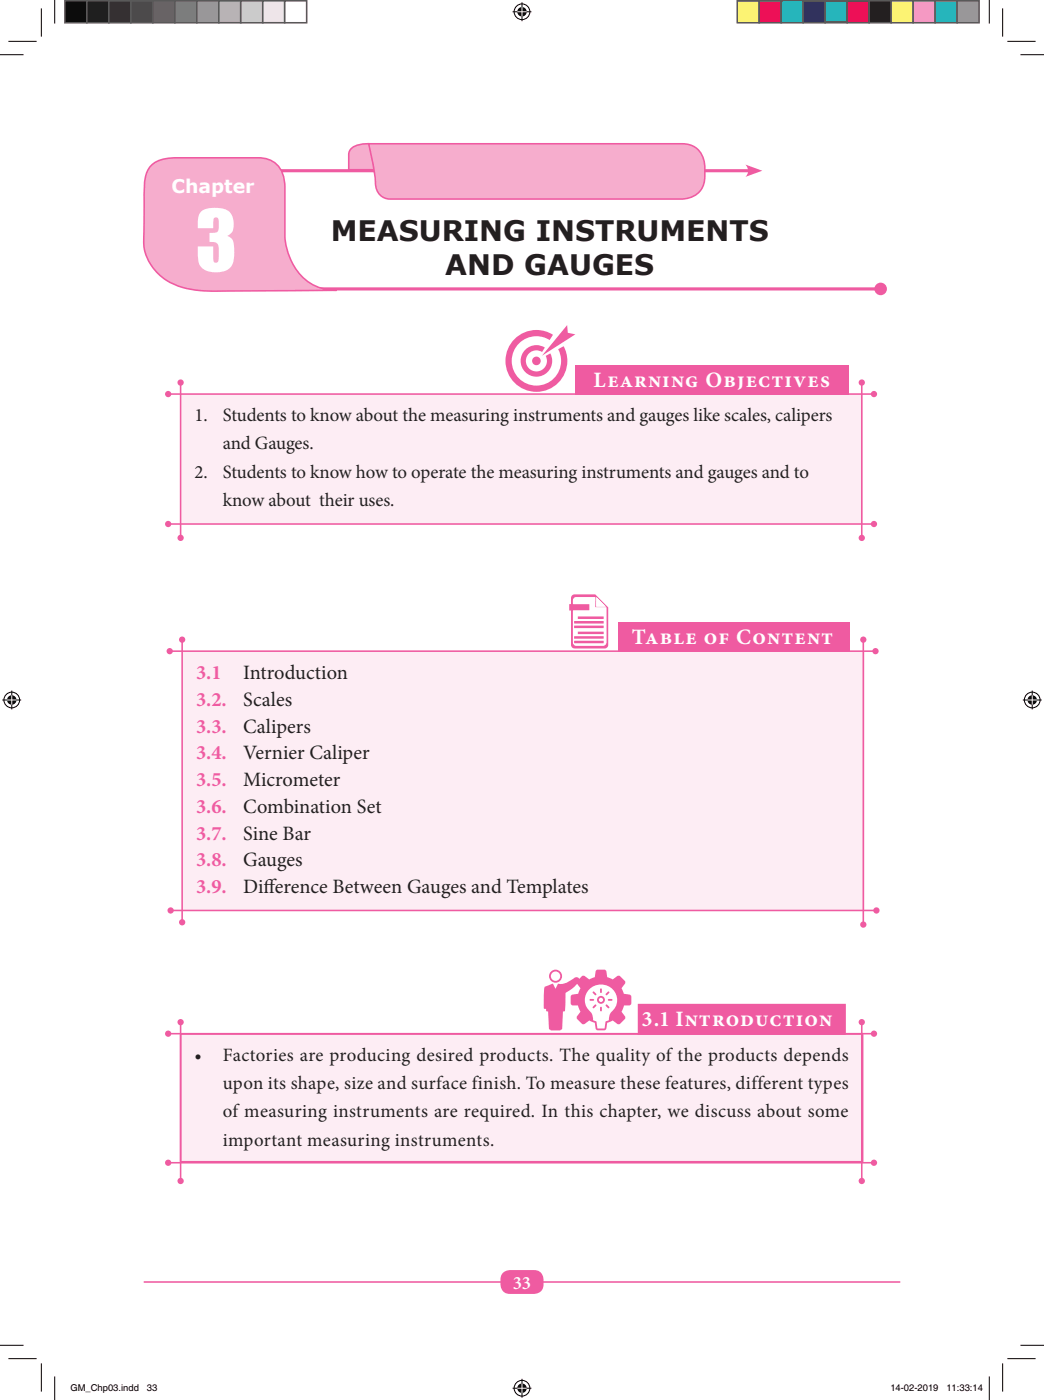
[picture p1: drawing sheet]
<svg xmlns="http://www.w3.org/2000/svg" width="235mm" height="315mm" viewBox="0 0 235 315" stroke-linecap="round" stroke-linejoin="round" font-family="sans-serif">
<path d="M32.3 288.1h170" fill="none" stroke="#ef5ba1" stroke-width=".35"/>
<path d="M112.9 286.2a2.32 2.32 0 0 1 1.7-.8h5.4a2.47 2.47 0 0 1 2.1 3.2 2.04 2.04 0 0 1-2.1 2.2h-5.4a2.47 2.47 0 0 1-2.1-3.3l.1-.8z" fill="#ef5ba1"/>
<path d="M40.6 232.3h153.2v28.7h-153.2z" fill="#fdedf4" stroke="#ef5ba1" stroke-width=".35"/>
<path d="M37.8 232.3h158.6" fill="none" stroke="#ef5ba1" stroke-width=".35"/>
<g fill="#ef5ba1">
<circle cx="37.8" cy="232.3" r=".71"/>
<circle cx="196.4" cy="232.3" r=".71"/>
</g>
<path d="M37.8 261.3h158.6" fill="none" stroke="#ef5ba1" stroke-width=".35"/>
<g fill="#ef5ba1">
<circle cx="37.8" cy="261.3" r=".71"/>
<circle cx="196.4" cy="261.3" r=".71"/>
</g>
<path d="M40.6 229.7v35.7" fill="none" stroke="#ef5ba1" stroke-width=".35"/>
<g fill="#ef5ba1">
<circle cx="40.6" cy="229.7" r=".71"/>
<circle cx="40.6" cy="265.4" r=".71"/>
</g>
<path d="M193.6 229.7v35.7" fill="none" stroke="#ef5ba1" stroke-width=".35"/>
<g fill="#ef5ba1">
<circle cx="193.6" cy="229.7" r=".71"/>
<circle cx="193.6" cy="265.4" r=".71"/>
</g>
<path d="M143.5 225.7h46.4v6.6h-46.4z" fill="#ef5ba1" stroke="#ef5ba1" stroke-width=".35"/>
<path d="M130.7 219.4l.7-.1 1 .8 1.3-.5 .1-1.3 .3-.3 1.7-.1 .5 .4 .1 1.3 1.3 .5 1-.8 .4-.1 1.3 1.2 .1 .5-.9 1.2 .6 1.2 1.2 .2 .4 .2 .1 1.7-.3 .5h-1.4l-.6 1.4 .8 1 .1 .5-1.2 1.2-.6 .1-1-.8-1.3 .5-.1 1.3-.3 .3-1.7 .1-.4-.2-.3-1.5-1.2-.5-1 .8-.5 .1-1.2-1.2-.1-.5 .8-1.2-.5-1.4h-1.2l-.4-.2-.1-1.7 .5-.5 1.2-.2 .5-1.2-.7-1-.1-.5z" fill="#ef5ba1"/>
<path d="M132.4 222.3a3.6 3.6 0 0 1 5.2-.1 3.6 3.6 0 0 1-.3 5.2l-.3 .7-.2 1.2-.8 .3-.2 1.5h-1.5l-.3-1.6-.7-.2a2.97 2.97 0 0 0-1.3-2.7 3.4 3.4 0 0 1 .4-4.3z" fill="#fff"/>
<g fill="#ef5ba1">
<path d="M131.1 219.6l1.4 .9 1.5-.6 .3-1.6h1.5l.4 1.6 1.5 .6 1.3-.9 1.1 1.1-.9 1.4 .7 1.5 1.5 .4v1.4l-1.3 .1-.3 .2-.6 1.7 .9 1.3-1.1 1.1-1.2-.9-.6 .2 .3-1.1a4 4 0 0 0 .8-5.5 4 4 0 0 0-5.4-1 4 4 0 0 0-1.2 5.4l.9 1.1 .2 1.1-.5-.2-1.3 .9-1-1.2 .9-1.2-.7-1.7-.2-.2h-1.3l-.1-1.5 1.7-.5 .6-1.5-.9-1.3z"/>
<path d="M134.1 224.7a.9 .9 0 0 1 1.8 0 .9 .9 0 0 1-1.8 0zM134.6 224.7a.48 .48 0 0 0 .9 0 .48 .48 0 0 0-.9 0z"/>
<circle cx="124.8" cy="219.3" r="1.47"/>
</g>
<circle cx="124.8" cy="219.3" r="1.06" fill="#fff"/>
<g fill="#ef5ba1">
<path d="M122.4 221.7l1.8-.7 .6 1.2 .6-1.1a4.3 4.3 0 0 0 3.7-1.4 .71 .71 0 0 1 1 .2 .71 .71 0 0 1-.3 1l-1.2 1.3-1.5 .9-.1 4-.5 .2-.2 3.9-.5 .3h-2l-.5-.3-.1-3.9-.4-.1-.1-.5-.5-.2v-3.4z"/>
<path d="M122.7 222l1.3-.5 .6 1.2v4.2h-1.5v-.6h-.5z"/>
<path d="M123.6 227.3h1v3.8h-.5l-.4-.2z"/>
<path d="M125 227.3h1.1l-.2 3.6-.3 .2h-.6z"/>
<path d="M125.6 221.5a6.7 6.7 0 0 0 3.9-1.5l.2 .1a2.94 2.94 0 0 1-1.6 1.9l-1.4 .9-.1 4h-1.6v-4.2z"/>
<path d="M134.9 222.1l.3 .2v.6l-.2 .2-.2-.2z"/>
<path d="M132.5 224.5h.8l.2 .2-.2 .2h-.6z"/>
<path d="M133.2 222.8h.3l.4 .5v.3h-.2l-.5-.5z"/>
<path d="M136.6 224.5h.8l.2 .2-.2 .2h-.6z"/>
<path d="M136.6 222.8h.3v.3l-.7 .5-.1-.3z"/>
<path d="M134.9 226.3l.3 .1v.7l-.2 .2-.2-.2z"/>
<path d="M133.7 225.8h.2v.3l-.6 .4-.1-.3z"/>
<path d="M136.1 225.8h.3l.5 .4v.3h-.3l-.5-.4z"/>
</g>
<path d="M168.8 38.4h-107.8v26.5h136.9" fill="none" stroke="#ef5ba1" stroke-width=".71" stroke-linecap="butt"/>
<g fill="#ef5ba1">
<path d="M167.5 37l3.8 1.4-3.8 1.3a1.94 1.94 0 0 0 0-2.7z"/>
<circle cx="197.9" cy="64.9" r="1.41"/>
</g>
<path d="M40.6 88.6h153.2v29h-153.2z" fill="#fdedf4"/>
<path d="M37.8 88.5h158.6" fill="none" stroke="#ef5ba1" stroke-width=".35"/>
<g fill="#ef5ba1">
<circle cx="37.8" cy="88.5" r=".71"/>
<circle cx="196.4" cy="88.5" r=".71"/>
</g>
<path d="M37.8 117.7h158.6" fill="none" stroke="#ef5ba1" stroke-width=".35"/>
<g fill="#ef5ba1">
<circle cx="37.8" cy="117.7" r=".71"/>
<circle cx="196.4" cy="117.7" r=".71"/>
</g>
<path d="M40.6 86v34.9" fill="none" stroke="#ef5ba1" stroke-width=".35"/>
<g fill="#ef5ba1">
<circle cx="40.6" cy="86" r=".71"/>
<circle cx="40.6" cy="120.9" r=".71"/>
</g>
<path d="M193.6 86v34.9" fill="none" stroke="#ef5ba1" stroke-width=".35"/>
<g fill="#ef5ba1">
<path d="M129.2 82h61.5v6.6h-61.5z"/>
<path d="M127.4 73l.2 1.8 1.7 .3-7.5 4.8z"/>
<path d="M116 75.9a6.9 6.9 0 0 1 8.3-.7l-.8 1.2a5.6 5.6 0 0 0-8.4 3.5 5.6 5.6 0 0 0 6.2 6.7 5.6 5.6 0 0 0 4.1-8.1l1.2-.7a7 7 0 0 1-2.3 9.2 7 7 0 0 1-9.3-1.7 7 7 0 0 1 1-9.4z"/>
<path d="M118 78.6a3.5 3.5 0 0 1 4.4-.5l-.6 1a2.37 2.37 0 0 0-3.6 1.5 2.37 2.37 0 0 0 2.7 2.8 2.37 2.37 0 0 0 1.7-3.4l1.1-.6a3.5 3.5 0 0 1-1.2 4.6 3.5 3.5 0 0 1-4.7-.6 3.5 3.5 0 0 1 .2-4.8z"/>
<circle cx="193.6" cy="86" r=".71"/>
<circle cx="193.6" cy="120.9" r=".71"/>
<circle cx="120.5" cy="81.1" r=".97"/>
</g>
<path d="M33.9 37.3a6.2 6.2 0 0 1 4.2-1.8h19.9a5.6 5.6 0 0 1 6 5.5v12.2a14.1 14.1 0 0 0 5.4 10.3 10.8 10.8 0 0 0 6.2 1.7l-21.5 .2a55 55 0 0 1-12.5-.7 11.3 11.3 0 0 1-9.3-12.6l.1-6a29.1 29.1 0 0 1 .5-7.2z" fill="#f6adcd"/>
<path d="M33.9 37.3a6.2 6.2 0 0 1 4.2-1.8h19.9a5.6 5.6 0 0 1 6 5.5v12.2a14.1 14.1 0 0 0 5.4 10.3 10.8 10.8 0 0 0 6.2 1.7l-21.5 .2a55 55 0 0 1-12.5-.7 11.3 11.3 0 0 1-9.3-12.6l.1-6a29.1 29.1 0 0 1 .5-7.2z" fill="none" stroke="#ef5ba1" stroke-width=".35"/>
<path d="M78.9 33.4a6.2 6.2 0 0 1 4.1-1.1l1.2 5.8h-5.8v-3.3l.1-.8z" fill="#f6adcd"/>
<path d="M78.9 33.4a6.2 6.2 0 0 1 4.1-1.1l1.2 5.8h-5.8v-3.3l.1-.8z" fill="none" stroke="#ef5ba1" stroke-width=".35"/>
<path d="M82.8 32.3h70.5a5 5 0 0 1 5.1 5.1v2.2a5 5 0 0 1-5.1 5.1h-65.7a3.4 3.4 0 0 1-3.2-3.6 53 53 0 0 0-1.6-8.8z" fill="#f6adcd"/>
<path d="M82.8 32.3h70.5a5 5 0 0 1 5.1 5.1v2.2a5 5 0 0 1-5.1 5.1h-65.7a3.4 3.4 0 0 1-3.2-3.6 53 53 0 0 0-1.6-8.8z" fill="none" stroke="#ef5ba1" stroke-width=".35"/>
<path d="M40.9 146.4h153.3v58.1h-153.3z" fill="#fdedf4"/>
<path d="M38.1 146.3h158.6" fill="none" stroke="#ef5ba1" stroke-width=".35"/>
<g fill="#ef5ba1">
<circle cx="38.1" cy="146.3" r=".71"/>
<circle cx="196.7" cy="146.3" r=".71"/>
</g>
<path d="M38.3 204.6h158.6" fill="none" stroke="#ef5ba1" stroke-width=".35"/>
<g fill="#ef5ba1">
<circle cx="38.3" cy="204.6" r=".71"/>
<circle cx="196.9" cy="204.6" r=".71"/>
</g>
<path d="M40.9 143.7v63.5" fill="none" stroke="#ef5ba1" stroke-width=".35"/>
<g fill="#ef5ba1">
<circle cx="40.9" cy="143.7" r=".71"/>
<circle cx="40.9" cy="207.2" r=".71"/>
</g>
<path d="M194 143.7v64.1" fill="none" stroke="#ef5ba1" stroke-width=".35"/>
<g fill="#ef5ba1">
<path d="M138.9 139.8h52.2v6.6h-52.2z"/>
<path d="M134 134.2v2.1h2.1zM129 134.4a1.39 1.39 0 0 0-.2 1.3l3.7 .1v1.3l-3.7 .1-.1 7a.76 .76 0 0 0 .8 .9h5.9a.76 .76 0 0 0 .8-.9v-7.7l-2.5-.1v-2.2h-4.2zM128.6 133.8l.5-.2h4.7l2.9 2.9v8.4a.8 .8 0 0 1-.9 .8h-6.6a.81 .81 0 0 1-.9-.9v-7.6l-.4-.1v-1.3l.4-.1v-1.6z"/>
<circle cx="194" cy="143.7" r=".71"/>
<circle cx="194" cy="207.8" r=".71"/>
</g>
<g fill="#fff">
<path d="M134 134.2l2.1 2.1h-2.1z"/>
<path d="M129.9 141.9v.6l5.7-.1v-.5zM129.9 138.5v.6l5.7-.1v-.5zM129 144v.5h6.6l-.1-.5zM129 143l.1 .5h6.4a.3 .3 0 0 0 .2-.3 .3 .3 0 0 0-.2-.2zM129 140.6v.5h6.5l.1-.1v-.4zM129 139.6l.1 .5h6.4l.1-.1v-.5zM129 134.4l.5-.2h4.2v2.2l2.5 .1v7.7a.76 .76 0 0 1-.8 .9h-5.9a.76 .76 0 0 1-.8-.9l.1-7 3.7-.1v-1.3l-3.7-.1a1.38 1.38 0 0 1 .2-1.3z"/>
</g>
<g fill="#ef5ba1">
<path d="M129 139.6l6.6-.1v.5l-.1 .1h-6.4z"/>
<path d="M129 140.6h6.6v.4l-.1 .1h-6.5z"/>
<path d="M129 143h6.5a.3 .3 0 0 1 .2 .2 .3 .3 0 0 1-.2 .3h-6.4z"/>
<path d="M129 144h6.5l.1 .5h-6.6z"/>
<path d="M129.9 138.5h5.7v.5l-5.7 .1z"/>
<path d="M129.9 141.9h5.7v.5l-5.7 .1z"/>
</g>
<g fill="none" stroke="#fff" stroke-width=".44">
<path d="M12.3 0v5.3M222.3 0v5.3M0 12.3h5.3M1.9 9.3h6.3M9.3 1.9v6.3M115.2 2.6h4.2M117.3 .5v4.3M225.3 1.9v6.3M226.4 9.3h6.3M229.3 12.3h5.3M.5 157.3h4.3M2.6 155.2v4.2"/>
<path d="M229.8 157.3h4.3M231.9 155.2v4.2M0 302.3h5.3M1.9 305.3h6.3M9.3 306.3v6.4M12.3 309.3v5.3M115.2 311.9h4.2M117.3 309.8v4.3M222.3 309.3v5.3M225.3 306.3v6.4M226.4 305.3h6.3M229.3 302.3h5.3"/>
<circle cx="117.3" cy="2.6" r="1.76"/>
<circle cx="117.3" cy="2.6" r="1.06"/>
<circle cx="2.6" cy="157.3" r="1.76"/>
<circle cx="2.6" cy="157.3" r="1.06"/>
<circle cx="231.9" cy="157.3" r="1.76"/>
<circle cx="231.9" cy="157.3" r="1.06"/>
<circle cx="117.3" cy="311.9" r="1.76"/>
<circle cx="117.3" cy="311.9" r="1.06"/>
</g>
<g fill="none" stroke="#000" stroke-width=".22">
<path d="M12.3 0v5.3M222.3 0v5.3M0 12.3h5.3M1.9 9.3h6.3M9.3 1.9v6.3M115.2 2.6h4.2M117.3 .5v4.3M225.3 1.9v6.3M226.4 9.3h6.3M229.3 12.3h5.3M.5 157.3h4.3M2.6 155.2v4.2"/>
<path d="M229.8 157.3h4.3M231.9 155.2v4.2M0 302.3h5.3M1.9 305.3h6.3M9.3 306.3v6.4M12.3 309.3v5.3M115.2 311.9h4.2M117.3 309.8v4.3M222.3 309.3v5.3M225.3 306.3v6.4M226.4 305.3h6.3M229.3 302.3h5.3"/>
<circle cx="117.3" cy="2.6" r="1.76"/>
<circle cx="2.6" cy="157.3" r="1.76"/>
<circle cx="231.9" cy="157.3" r="1.76"/>
<circle cx="117.3" cy="311.9" r="1.76"/>
</g>
<g fill="#000">
<path d="M14.6 .2h4.9v4.9h-4.9z"/>
<circle cx="117.3" cy="2.6" r="1.06"/>
<circle cx="2.6" cy="157.3" r="1.06"/>
<circle cx="231.9" cy="157.3" r="1.06"/>
<circle cx="117.3" cy="311.9" r="1.06"/>
</g>
<path d="M116.2 2.6h2.1M117.3 1.6v2.1M1.6 157.3h2.1M2.6 156.2v2.1M230.9 157.3h2.1M231.9 156.2v2.1M116.2 311.9h2.1M117.3 310.9v2.1" fill="none" stroke="#fff" stroke-width=".22"/>
<path d="M14.6 .2h4.9v4.9h-4.9z" fill="none" stroke="#595959" stroke-width=".35"/>
<path d="M19.5 .2h5v4.9h-5z" fill="#1a1a1a"/>
<path d="M19.5 .2h5v4.9h-5z" fill="none" stroke="#595959" stroke-width=".35"/>
<path d="M24.5 .2h4.9v4.9h-4.9z" fill="#333"/>
<path d="M24.5 .2h4.9v4.9h-4.9z" fill="none" stroke="#595959" stroke-width=".35"/>
<path d="M29.4 .2h4.9v4.9h-4.9z" fill="#4d4d4d"/>
<path d="M29.4 .2h4.9v4.9h-4.9z" fill="none" stroke="#595959" stroke-width=".35"/>
<path d="M34.3 .2h5v4.9h-5z" fill="#666"/>
<path d="M34.3 .2h5v4.9h-5z" fill="none" stroke="#595959" stroke-width=".35"/>
<path d="M39.3 .2h4.9v4.9h-4.9z" fill="#808080"/>
<path d="M39.3 .2h4.9v4.9h-4.9z" fill="none" stroke="#595959" stroke-width=".35"/>
<path d="M44.2 .2h5v4.9h-5z" fill="#999"/>
<path d="M44.2 .2h5v4.9h-5z" fill="none" stroke="#595959" stroke-width=".35"/>
<path d="M49.2 .2h4.9v4.9h-4.9z" fill="#b3b3b3"/>
<path d="M49.2 .2h4.9v4.9h-4.9z" fill="none" stroke="#595959" stroke-width=".35"/>
<path d="M54.1 .2h4.9v4.9h-4.9z" fill="#ccc"/>
<path d="M54.1 .2h4.9v4.9h-4.9z" fill="none" stroke="#595959" stroke-width=".35"/>
<path d="M59 .2h5v4.9h-5z" fill="#e6e6e6"/>
<path d="M59 .2h5v4.9h-5z" fill="none" stroke="#595959" stroke-width=".35"/>
<path d="M64 .2h4.9v4.9h-4.9z" fill="#fff"/>
<path d="M64 .2h4.9v4.9h-4.9z" fill="none" stroke="#595959" stroke-width=".35"/>
<path d="M165.7 .2h4.9v4.9h-4.9z" fill="#fff101"/>
<path d="M165.7 .2h4.9v4.9h-4.9z" fill="none" stroke="#595959" stroke-width=".35"/>
<path d="M170.6 .2h4.9v4.9h-4.9z" fill="#ed028c"/>
<path d="M170.6 .2h4.9v4.9h-4.9z" fill="none" stroke="#595959" stroke-width=".35"/>
<path d="M175.5 .2h5v4.9h-5z" fill="#00aeef"/>
<path d="M175.5 .2h5v4.9h-5z" fill="none" stroke="#595959" stroke-width=".35"/>
<path d="M180.5 .2h4.9v4.9h-4.9z" fill="#2e3092"/>
<path d="M180.5 .2h4.9v4.9h-4.9z" fill="none" stroke="#595959" stroke-width=".35"/>
<path d="M185.4 .2h5v4.9h-5z" fill="#00a54f"/>
<path d="M185.4 .2h5v4.9h-5z" fill="none" stroke="#595959" stroke-width=".35"/>
<path d="M190.4 .2h4.9v4.9h-4.9z" fill="#ee1d23"/>
<path d="M190.4 .2h4.9v4.9h-4.9z" fill="none" stroke="#595959" stroke-width=".35"/>
<path d="M195.3 .2h4.9v4.9h-4.9z" fill="#231f20"/>
<path d="M195.3 .2h4.9v4.9h-4.9z" fill="none" stroke="#595959" stroke-width=".35"/>
<path d="M200.2 .2h5v4.9h-5z" fill="#fff79a"/>
<path d="M200.2 .2h5v4.9h-5z" fill="none" stroke="#595959" stroke-width=".35"/>
<path d="M205.2 .2h4.9v4.9h-4.9z" fill="#f499c2"/>
<path d="M205.2 .2h4.9v4.9h-4.9z" fill="none" stroke="#595959" stroke-width=".35"/>
<path d="M210.1 .2h5v4.9h-5z" fill="#6bcff6"/>
<path d="M210.1 .2h5v4.9h-5z" fill="none" stroke="#595959" stroke-width=".35"/>
<path d="M215.1 .2h4.9v4.9h-4.9z" fill="#939598"/>
<path d="M215.1 .2h4.9v4.9h-4.9z" fill="none" stroke="#595959" stroke-width=".35"/>
<g fill="none" stroke="#fff" stroke-width=".22">
<path d="M16.1 311.1a.68 .68 0 0 1 1.2 .3h-.2a.55 .55 0 0 0-.9-.1 .55 .55 0 0 0 .1 .8 .55 .55 0 0 0 .8-.2l-.5-.1v-.1h.7v.8l-.2-.2a.77 .77 0 0 1-1.1-.1 .77 .77 0 0 1 .1-1.1zM17.6 310.9h.3l.5 1.3 .4-1.3h.3v1.6h-.2v-1.3l-.5 1.3h-.1l-.5-1.3v1.3h-.2zM19.2 312.6l1.2 .1zM20.7 311.1a.66 .66 0 0 1 1.1 .3h-.2a.52 .52 0 0 0-.7-.1 .52 .52 0 0 0-.1 .8 .52 .52 0 0 0 .8 0v-.2h.2a.73 .73 0 0 1-1 .5 .73 .73 0 0 1-.2-1.1zM22.1 310.9h.2v.6l.3-.2 .3 .2 .1 1h-.2v-.9l-.2-.1-.3 .2v.8h-.2zM23.2 311.4h.2v.1a.5 .5 0 0 1 .8 .4 .5 .5 0 0 1-.8 .4v.6h-.2zM23.5 311.6l.1-.1a.36 .36 0 0 1 .5 .5 .36 .36 0 0 1-.7 .1zM24.6 311.1a.61 .61 0 0 1 .7 .1 .61 .61 0 0 1 .1 .8 .53 .53 0 0 1-.7 .5 .53 .53 0 0 1-.3-.8zM24.7 311.2a.6 .6 0 0 1 .5 .4 .6 .6 0 0 1-.1 .6 .42 .42 0 0 1-.5-.1 .42 .42 0 0 1 0-.5zM25.7 311.1a.43 .43 0 0 1 .7-.1 .43 .43 0 0 1-.1 .7 .5 .5 0 0 1-.1 .8 .5 .5 0 0 1-.7-.5h.2a.32 .32 0 0 0 .3 .4 .32 .32 0 0 0 .4-.4 .32 .32 0 0 0-.5-.2l.1-.2a.27 .27 0 0 0 .3-.2 .27 .27 0 0 0-.2-.3 .27 .27 0 0 0-.3 .2l-.2 .2zM26.8 312.2h.2v.3h-.2zM27.4 310.9h.2v.3h-.2z"/>
<path d="M27.4 311.4h.2v1.1h-.2zM27.8 311.4h.2v.1l.4-.2 .2 .1 .1 1.1h-.1l-.1-.9-.2-.1-.3 .2v.8h-.2zM29.1 311.5l.3-.2 .3 .2v-.6h.2v1.6h-.1v-.2a.54 .54 0 0 1-.8-.1 .54 .54 0 0 1 .1-.7zM29.2 311.6l.1-.1a.37 .37 0 0 1 .5 .4 .37 .37 0 0 1-.6 .3zM30.3 311.5l.3-.2 .3 .2v-.6h.2v1.6h-.2v-.2a.54 .54 0 0 1-.7-.1 .54 .54 0 0 1 .1-.7zM30.4 311.6l.1-.1a.37 .37 0 0 1 .4 .4 .37 .37 0 0 1-.5 .3zM33.2 311.1a.43 .43 0 0 1 .7-.1 .43 .43 0 0 1 0 .7 .5 .5 0 0 1-.1 .8 .5 .5 0 0 1-.7-.5h.2a.32 .32 0 0 0 .3 .4 .32 .32 0 0 0 .3-.4 .32 .32 0 0 0-.4-.2v-.2a.27 .27 0 0 0 .4-.2 .27 .27 0 0 0-.3-.3 .27 .27 0 0 0-.3 .2l-.2 .2zM34.4 311.1a.43 .43 0 0 1 .7-.1 .43 .43 0 0 1-.1 .7 .5 .5 0 0 1-.1 .8 .5 .5 0 0 1-.7-.5h.2a.32 .32 0 0 0 .4 .4 .32 .32 0 0 0 .3-.4 .32 .32 0 0 0-.5-.2l.1-.2a.27 .27 0 0 0 .3-.2 .27 .27 0 0 0-.2-.3 .27 .27 0 0 0-.3 .2l-.2 .2zM200.3 311.3l.5-.3v1.5h-.2v-1.1h-.3zM202 311.3v.7h-.5zM202 311h.1v1h.3v.1h-.3v.4h-.1v-.4h-.7zM202.5 311.8h.5v.2h-.5z"/>
<path d="M203.4 311.1a.61 .61 0 0 1 .8 .1 .61 .61 0 0 1 0 .8 .53 .53 0 0 1-.6 .5 .53 .53 0 0 1-.4-.8zM203.6 311.2a.6 .6 0 0 1 .5 .4 .6 .6 0 0 1-.2 .6 .42 .42 0 0 1-.5-.1 .42 .42 0 0 1 0-.5zM204.5 311.1a.49 .49 0 0 1 .8 .1 .49 .49 0 0 1-.3 .7l-.4 .4h.8v.2h-1l.1-.4a.87 .87 0 0 0 .7-.8l-.4-.1-.2 .3h-.2zM205.6 311.8h.5v.2h-.5zM206.4 311.1a.49 .49 0 0 1 .8 .1 .49 .49 0 0 1-.3 .7l-.4 .4h.8v.2h-1.1l.2-.4a.87 .87 0 0 0 .6-.8l-.4-.1-.1 .3h-.2zM207.7 311.1a.61 .61 0 0 1 .7 .1 .61 .61 0 0 1 0 .8 .53 .53 0 0 1-.6 .5 .53 .53 0 0 1-.4-.8zM207.8 311.2a.6 .6 0 0 1 .5 .4 .6 .6 0 0 1-.1 .6 .42 .42 0 0 1-.6-.1 .42 .42 0 0 1 0-.5zM208.8 311.3l.5-.3v1.5h-.2v-1.1h-.3zM209.9 311.1a.59 .59 0 0 1 .8 .1 .59 .59 0 0 1 .1 .7 .49 .49 0 0 1-.4 .6 .49 .49 0 0 1-.6-.4l.6 .2 .2-.5a.48 .48 0 0 1-.7 0 .48 .48 0 0 1 0-.7zM212.9 311.3l.5-.3v1.5h-.2v-1.1h-.3zM214 311.3l.6-.3v1.5h-.2v-1.1h-.4zM215.2 312.2h.2v.3h-.2z"/>
<path d="M215.2 311.4h.2v.2h-.2zM215.8 311.1a.43 .43 0 0 1 .7-.1 .43 .43 0 0 1 0 .7 .5 .5 0 0 1-.1 .8 .5 .5 0 0 1-.7-.5h.2a.32 .32 0 0 0 .3 .4 .32 .32 0 0 0 .3-.4 .32 .32 0 0 0-.4-.2v-.2a.27 .27 0 0 0 .4-.2 .27 .27 0 0 0-.3-.3 .27 .27 0 0 0-.3 .2l-.2 .2zM217 311.1a.43 .43 0 0 1 .7-.1 .43 .43 0 0 1-.1 .7 .5 .5 0 0 1-.1 .8 .5 .5 0 0 1-.6-.5h.1a.32 .32 0 0 0 .4 .4 .32 .32 0 0 0 .3-.4 .32 .32 0 0 0-.4-.2v-.2a.27 .27 0 0 0 .3-.2 .27 .27 0 0 0-.2-.3 .27 .27 0 0 0-.3 .2l-.2 .2zM218.1 312.2h.3v.3h-.3zM218.1 311.4h.3v.2h-.3zM218.8 311.3l.5-.3v1.5h-.2v-1.1h-.3zM220.4 311.3v.7h-.5zM220.5 311h.1v1h.2v.1h-.2v.4h-.2v-.4h-.6z"/>
<circle cx="210.3" cy="311.5" r=".32"/>
</g>
<text font-size="17.6" fill="#fff" x="43.9" y="60.9">3</text>
<g font-size="6.3" fill="#231f20">
<text x="74.3" y="54.2">MEASURING INSTRUMENTS</text>
<text x="100" y="61.8">AND GAUGES</text>
</g>
<g font-size="4.9" fill="#fff">
<text x="133.4" y="87">Learning Objectives</text>
<text x="142" y="144.8">Table of Content</text>
<text x="144.2" y="230.6">3.1 Introduction</text>
</g>
<g font-size="4.6" fill="#ef5ba1">
<text x="44.1" y="152.7">3.1</text>
<text x="44.1" y="158.7">3.2.</text>
<text x="44.1" y="164.7">3.3.</text>
<text x="44.1" y="170.7">3.4.</text>
<text x="44.1" y="176.6">3.5.</text>
<text x="44.1" y="182.6">3.6.</text>
<text x="44.1" y="188.6">3.7.</text>
<text x="44.1" y="194.6">3.8.</text>
<text x="44.1" y="200.6">3.9.</text>
</g>
<g font-size="4.6" fill="#231f20">
<text x="54.6" y="152.7">Introduction</text>
<text x="54.6" y="158.7">Scales</text>
<text x="54.6" y="164.7">Calipers</text>
<text x="54.6" y="170.7">Vernier Caliper</text>
<text x="54.6" y="176.6">Micrometer</text>
<text x="54.6" y="182.6">Combination Set</text>
<text x="54.6" y="188.6">Sine Bar</text>
<text x="54.6" y="194.6">Gauges</text>
<text x="54.6" y="200.6">Dif</text>
<text x="59.2" y="200.6">ference Between Gauges and Templates</text>
</g>
<g font-size="4.2" fill="#fff">
<text x="38.5" y="43.4">Chapter</text>
<text x="115.2" y="289.6">33</text>
</g>
<g font-size="4.2" fill="#231f20">
<text x="43.7" y="94.6">1.</text>
<text x="50.1" y="94.6">Students to know about the measuring instruments and gauges like scales, calipers</text>
<text x="50.1" y="101">and Gauges.</text>
<text x="43.7" y="107.3">2.</text>
<text x="50.1" y="107.3">Students to know how to operate the measuring instruments and gauges and to</text>
<text x="50.1" y="113.7">know about their uses.</text>
<text x="43.7" y="238.4">•</text>
<text x="50.1" y="238.4">Factories are producing desired products. The quality of the products depends</text>
<text x="50.1" y="244.7">upon its shape, size and surface finish. To measure these features, different types</text>
<text x="50.1" y="251.1">of measuring instruments are required. In this chapter, we discuss about some</text>
<text x="50.1" y="257.4">important measuring instruments.</text>
</g>
<g font-size="2.1">
<text x="15.8" y="312.5">GM_Chp03.indd</text>
<text x="33" y="312.5">33</text>
<text x="200.1" y="312.5">14-02-2019</text>
<text x="212.7" y="312.5">11:33:14</text>
</g>
</svg>
